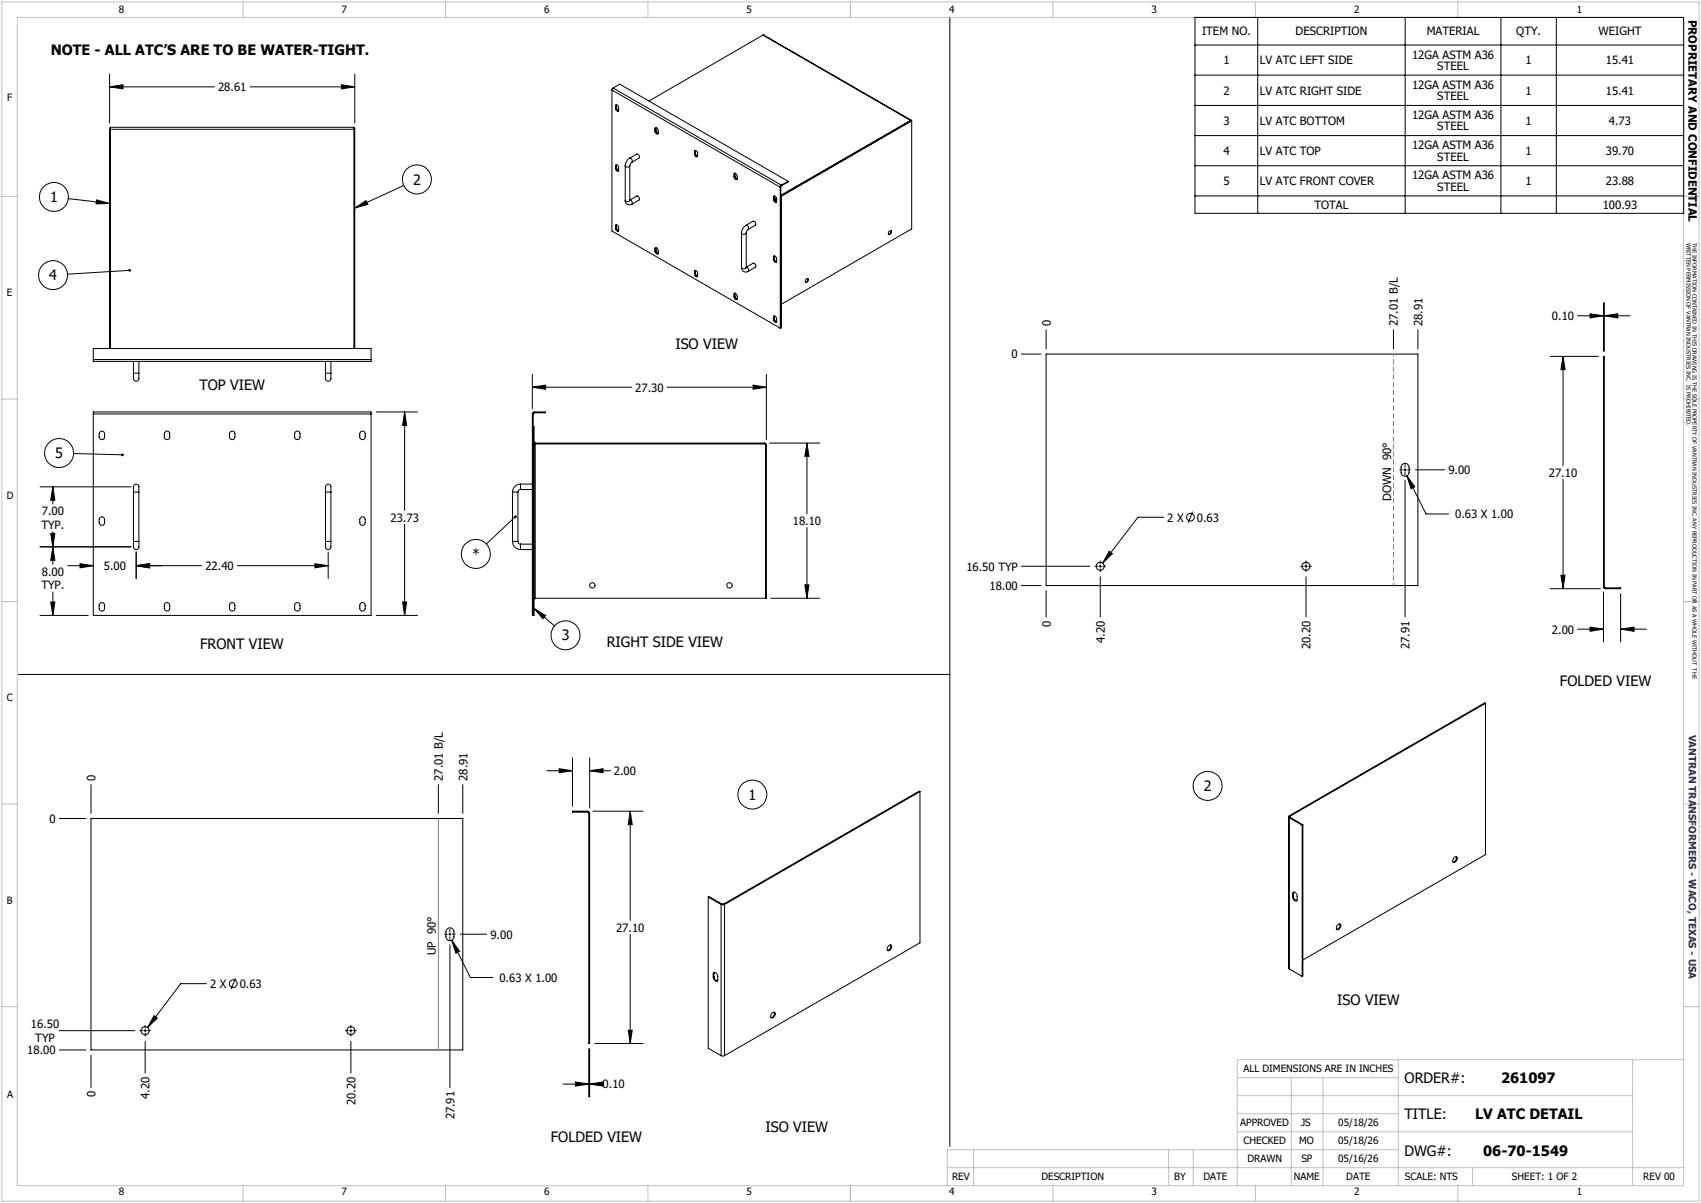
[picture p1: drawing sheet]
<svg xmlns="http://www.w3.org/2000/svg" width="420mm" height="297mm" viewBox="0 0 420 297" stroke-linecap="round" stroke-linejoin="round" font-family="sans-serif">
<g fill="none" stroke="#000" stroke-width=".25">
<path d="M27.1 18.3v12.1M87.6 18.3v12.1M188.4 8.7l36.6 21M188.4 8.7l-28.2 16.2M188.4 8.7l36.4 21M188.4 8.7h.1M234.5 4.2v278.8M295.1 4.3h120.6v48.4h-120.6zM295.1 11.1h120.6M295.1 18.6h120.6M310.6 4.3v48.4M347 4.3v48.4"/>
<path d="M370.6 4.3v48.4M384.3 4.3v48.4M27.1 21.4l3.3-.5v1zM27.1 21.4h25.9M27.3 31.9v-.5h60.1v.5M27.3 31.9h60.1M27.3 31.9v54.1M27.3 31.6h-.2v54.4M61.7 21.4h25.9M84.3 20.9l3.3 .5-3.3 .5zM87.4 31.9v54.1M87.4 31.6h.2v54.4"/>
<path d="M151.1 22.2l41.6 24M151.1 22.2v34.8l41.6 24M151.4 21.7l-.3 .5M151.4 21.7l41.5 24M151.4 21.7l1.6-.9 41.6 24M152 26.2a.39 .39 0 0 1 .5-.3 .39 .39 0 0 1 .2 .5l.1 .8a.39 .39 0 0 1-.5 .2 .39 .39 0 0 1-.3-.5v-.2M152 26.2v.5M152.1 26.6l.2 .6 .4 .2M152.1 26.1l-.1 .1M152.1 26.6l-.1 .1M152.1 26.1v.5M152.2 25.9l-.1 .2"/>
<path d="M152.2 26.6l.3 .5 .3 .2M152.2 26l-.1 .1M152.2 26.6h-.1M152.2 26v.6M152.3 25.9l-.1 .1M155.5 39l-.9 1-.2 .9M155.5 39l1.8-1 .5 .4v.6l-1.8 1M155.5 39l.3 .1 .3 .4-.1 .5M161.7 31.8a.41 .41 0 0 1 .5-.3 .41 .41 0 0 1 .3 .5v.8a.41 .41 0 0 1-.5 .3 .41 .41 0 0 1-.3-.5v-.3M161.7 31.8v.5M161.9 32.3l.1 .4 .5 .3M161.9 32.3h-.2"/>
<path d="M161.9 31.5v.8M162 31.5v.1M162 32.2l.5 .7M162 31.6l-.3 .2M162 32.2l-.1 .1M162 31.6v.6M171.5 37.4a.39 .39 0 0 1 .5-.2 .39 .39 0 0 1 .2 .5l.1 .7a.39 .39 0 0 1-.5 .3 .39 .39 0 0 1-.3-.5v-.2M171.5 37.4v.6M171.6 37.9l.2 .5 .4 .3M171.6 37.4h-.1M171.6 37.9l-.1 .1M171.6 37.4v.5"/>
<path d="M171.7 37.1l-.1 .3M171.7 37.8l.2 .5 .4 .3M171.7 37.2l-.1 .2M171.7 37.8l-.1 .1M171.7 37.2v.6M171.8 37.1l-.1 .1M224.8 29.7l.3 .1M224.8 29.7l-32 18.5 .1 .1M224.8 29.7v.2M225.1 29.8l-32.2 18.5M225.1 29.8l-32.2 18.6M225.1 29.8v26.7l-32.2 18.6"/>
<path d="M295.1 26h120.6M295.1 33.5h120.6M16.9 49l10.2 1.2M23.8 49.4l3.3 .8-3.4 .1zM87.6 51.4l2.8-1.9 .4 .9zM99.7 45.8l-12.1 5.6M152 55.8a.39 .39 0 0 1 .5-.3 .39 .39 0 0 1 .2 .5l.1 .8a.39 .39 0 0 1-.5 .3 .39 .39 0 0 1-.3-.5v-.3M152 41a.39 .39 0 0 1 .5-.3 .39 .39 0 0 1 .2 .5l.1 .8a.39 .39 0 0 1-.5 .2 .39 .39 0 0 1-.3-.4v-.3M152 41v.5M152 55.8v.5M152.1 41.4l.2 .6 .4 .2M152.1 56.3l.2 .5 .4 .2"/>
<path d="M152.1 40.9v.5M152.1 55.7v.6M152.1 40.9l-.1 .1M152.1 41.4l-.1 .1M152.1 55.7l-.1 .1M152.1 56.3h-.1M152.2 40.7l-.1 .2M152.2 55.5l-.1 .2M152.2 56.2l.6 .7M152.2 41.4l.3 .5 .3 .2M152.2 40.8v.6M152.2 55.6v.6"/>
<path d="M152.2 55.6l-.1 .1M152.2 56.2l-.1 .1M152.2 40.8l-.1 .1M152.2 41.4h-.1M152.3 55.5l-.1 .1M152.3 40.7l-.1 .1M154.4 49.5a1.05 1.05 0 0 0 .5 1 1.05 1.05 0 0 0 1.1-.1M154.4 40.9a.63 .63 0 0 0 .5 .4 .63 .63 0 0 0 .6-.4M154.4 49.5l.4 .3 .6-.1 .1-.2M154.4 40.9v8.6M155.5 49.5h.1M155.5 49.4l1.8-1 .6 .6-.1 .4-1.8 1v-.6z"/>
<path d="M155.5 40.9v8.6M156 40l-.4 .4-.1 .5M181.2 43a.39 .39 0 0 1 .5-.2 .39 .39 0 0 1 .3 .5v.8a.41 .41 0 0 1-.5 .2 .41 .41 0 0 1-.2-.5l-.1-.2M181.2 43v.6M181.4 43.5l.1 .5 .5 .3M181.4 43h-.2M181.4 43.5l-.2 .1M181.4 43v.5M181.4 42.8v.2M181.5 43.5l.5 .7M181.5 42.9l-.1 .1M181.5 43.5h-.1"/>
<path d="M181.5 42.9v.6M181.5 42.8v.1M183.1 57.5l.5 .4 .4-.1 .3-.3M183.1 57.5v8.5M184.2 55.6l-.9 .9-.2 1M184.2 55.6l1.7-1 .7 .4-.1 .6-1.8 1M184.2 55.6h.2l.4 .5-.1 .5M184.3 57.5v8.5M184.7 56.6l-.4 .5v.4M191 48.7a.41 .41 0 0 1 .5-.3 .41 .41 0 0 1 .2 .5l.1 .8a.36 .36 0 0 1-.5 .3 .36 .36 0 0 1-.2-.4l-.1-.4M191 48.7v.5M191.1 49.1l.1 .5 .5 .3"/>
<path d="M191.1 48.6l-.1 .1M191.1 49.1l-.1 .1M191.1 48.6v.5M191.2 48.4l-.1 .2M191.2 48.4v.1M191.2 49.1l.3 .5 .3 .2M191.2 48.5l-.1 .1M191.2 49.1h-.1M191.2 48.5v.6M191.7 48.9l-.5 .2M191.7 49l-.4 .2M191.8 49.1l-.5 .3"/>
<path d="M192.7 46.2v34.8M192.8 46.1l-.1 .1M192.8 46.1v34.9M192.9 45.7l-.2 .5M192.9 45.9l-.1 .2M192.9 45.7v.2M192.9 48.3v32.6l-.1 .1M192.9 48.3l-.1 .1M192.9 51.3h-.1M194.6 44.8l-1.7 .9M194.6 44.8v.1l-1.7 1M219.5 57.1l.2-.1a.34 .34 0 0 1 .5 .1 .34 .34 0 0 1-.2 .5l-.1 .2a.35 .35 0 0 1-.6 0 .35 .35 0 0 1 .1-.5z"/>
<path d="M219.9 56.9v.6l-.5 .4M295.1 40.9h120.6M295.1 48.4h120.6M32 66.7l-15.3 1M161.7 61.4a.36 .36 0 0 1 .4-.3 .36 .36 0 0 1 .3 .5l.1 .8a.36 .36 0 0 1-.4 .3 .36 .36 0 0 1-.3-.4l-.1-.3M161.7 61.4v.6M161.9 61.9l.2 .5 .4 .2M161.9 61.9l-.2 .1M161.9 61.1v.8M162 61.1v.2M162 61.8l.1 .4 .4 .4M162 61.3l-.3 .1"/>
<path d="M162 61.3v.5M162 61.8l-.1 .1M171.5 67.1a.39 .39 0 0 1 .5-.3 .39 .39 0 0 1 .2 .5l.1 .8a.39 .39 0 0 1-.5 .2 .39 .39 0 0 1-.3-.5v-.2M171.5 67.1v.5M171.6 67.5l.2 .6 .4 .2M171.6 67v.5M171.6 67l-.1 .1M171.6 67.5l-.1 .1M171.7 66.8l-.1 .2M171.7 67.4l.2 .5 .4 .3M171.7 66.9v.5M171.7 66.9l-.1 .1"/>
<path d="M171.7 67.4l-.1 .1M171.8 66.8l-.1 .1M181.2 72.7a.39 .39 0 0 1 .5-.3 .39 .39 0 0 1 .3 .5v.8a.41 .41 0 0 1-.5 .3 .41 .41 0 0 1-.2-.6l-.1-.2M181.2 72.7v.5M181.4 73.2l.1 .4 .5 .3M181.4 72.6v.6M181.4 72.6l-.2 .1M181.4 73.2h-.2M181.4 72.4v.2M181.5 73.1l.5 .7M181.5 72.5v.6M181.5 72.5l-.1 .1"/>
<path d="M181.5 73.1l-.1 .1M181.5 72.4v.1M183.1 66a1.04 1.04 0 0 0 .5 1.1 1.04 1.04 0 0 0 1.1-.1M183.1 66l.5 .4 .4-.1 .3-.3M184.3 66v.1M184.3 66l1.6-1 .4 .1 .4 .6-.1 .2-1.9 1.1 .2-.3-.1-.3zM191 63.5a.41 .41 0 0 1 .5-.3 .41 .41 0 0 1 .2 .5l.1 .8a.32 .32 0 0 1-.4 .3 .32 .32 0 0 1-.3-.3l-.1-.4M191 78.3a.41 .41 0 0 1 .5-.3 .41 .41 0 0 1 .2 .6l.1 .7a.32 .32 0 0 1-.4 .3 .32 .32 0 0 1-.3-.3l-.1-.4M191 63.5v.6M191 78.3v.6M191.1 64l.1 .4 .5 .3M191.1 78.8l.1 .4 .5 .3"/>
<path d="M191.1 63.4v.6M191.1 78.2v.6M191.1 63.4l-.1 .1M191.1 64l-.1 .1M191.1 78.2l-.1 .1M191.1 78.8l-.1 .1M191.2 63.2l-.1 .2M191.2 78l-.1 .2M191.2 78v.1M191.2 78.7l.3 .6 .3 .1M191.2 63.2v.1M191.2 63.9l.3 .5 .3 .2"/>
<path d="M191.2 63.3v.6M191.2 78.1v.6M191.2 78.1l-.1 .1M191.2 78.7l-.1 .1M191.2 63.3l-.1 .1M191.2 63.9l-.1 .1M192.9 77.9l-.1 .1M199 69l.1-.1a.34 .34 0 0 1 .6 .1 .34 .34 0 0 1-.2 .5l-.2 .1a.35 .35 0 0 1-.5 0 .35 .35 0 0 1 .1-.5zM199.4 68.8v.6l-.5 .3M389.5 78h6.4M392.6 77.5l3.3 .5-3.3 .5zM395.9 74.8v11.9"/>
<path d="M396.1 78l3.4-.5v1zM396.1 74.8v11.9M396.1 78h6.4M23 88.8v.4h68.6v-.4M23 88.8v-2.8h68.6v2.8M23 88.8h68.6M32.9 92.1v.4a1.08 1.08 0 0 0 .9 1.6l.5-.5v-1.5M32.9 92.1h1.4M32.9 89.2v2.9M34.3 89.2v2.9M80.4 92.1v.4a1.08 1.08 0 0 0 .8 1.6l.5-.5v-1.5M80.4 92.1h1.3"/>
<path d="M80.4 89.2v2.9M81.7 89.2v2.9M131.4 95.6l3.3-.5v1zM131.4 92.4v8.5M131.4 95.6h24.6M164.7 95.6h24.5M185.9 95.1l3.3 .5-3.3 .5zM189.2 92.4v16.2M192.8 81h-.1M252.2 87.4h4.8M258.3 87.4h91.8v57.2h-91.8zM258.3 81.4v4.7"/>
<path d="M344.1 81.4v4.7M350.1 81.4v4.7M382.8 88h11.9M385.9 88l.5 3.3h-1zM385.9 88v27M18.2 112l12 .3M23 102.2v-.5h68.6v.5M23 102.2v49.7h68.6v-49.7M23 102.2h68.6M24.7 106.7a.65 .65 0 0 1 .7-.2 .65 .65 0 0 1 .4 .6v.8a.67 .67 0 0 1-.6 .6 .67 .67 0 0 1-.7-.6zM40.7 106.7a.65 .65 0 0 1 .8-.2 .65 .65 0 0 1 .4 .6v.8a.67 .67 0 0 1-.7 .6 .67 .67 0 0 1-.6-.6zM56.8 106.7a.65 .65 0 0 1 .8-.2 .65 .65 0 0 1 .4 .6v.8a.67 .67 0 0 1-.7 .6 .67 .67 0 0 1-.6-.6z"/>
<path d="M72.9 106.7a.65 .65 0 0 1 .8-.2 .65 .65 0 0 1 .4 .6v.8a.67 .67 0 0 1-.7 .6 .67 .67 0 0 1-.7-.6zM89.1 106.6a.66 .66 0 0 1 .7-.1 .66 .66 0 0 1 .4 .6v.8a.67 .67 0 0 1-.7 .6 .67 .67 0 0 1-.7-.6v-.8zM92.9 101.7h10.2M99.9 101.7l.5 3.3h-1zM99.9 101.7v24.3M128.5 119.5a2.05 2.05 0 0 0-2 2M128.5 119.5v1.4M128.5 119.5h2.9M131.4 102.2h.3M131.4 102.2v49.7h.5v-46.5h-.2M131.7 109.6h.5M131.7 102.2v49.7"/>
<path d="M131.9 109.5l.3 .1M131.9 109.1l.3 .3M131.9 101.7l-.2 .1-.3 .4M131.9 101.9l-.2 .3M131.9 101.7h2.7v.2h-2.7M131.9 101.7v.2M132.2 109.6h56.8v38.1M132.2 109.4v38.3M132.2 109.4h56.5M188.7 109.4l.3 .1 .2 .4M188.7 109.4v.2M189 109.9h.2"/>
<path d="M189.2 109.9v37.8h-57M190 109.4h12.4M199.2 109.4l.5 3.3h-1zM199.2 109.4v17.5M345.6 116h.7M346.1 114.8a.98 .98 0 0 1 1.1-.3 .98 .98 0 0 1 .7 .9v1.2a.99 .99 0 0 1-1 1 .99 .99 0 0 1-1-1v-1.2zM346.6 116h.6M346.9 114.7v.7M346.9 115.7v.6M346.9 116.6v.7M346.9 118.6v33.7M347.4 117.5l1.9 2.7-.9 .4z"/>
<path d="M347.4 117.5l4.7 9.4h5.6M347.6 116h.6M349.5 116h7.2M385.9 118.4v26.9M9.9 135h22.4M9.9 120.2h22.4M12.5 131.7h1l-.4 3.3zM13.1 135l.4 3.3h-1zM13.1 120.2l.4 3.3h-1zM13.1 120.2v4.3M13.1 131.3v8M16.7 139.7h6.3"/>
<path d="M19.8 139.2l3.2 .5-3.2 .5zM24.7 127.8a.65 .65 0 0 1 .7-.2 .65 .65 0 0 1 .4 .7v.7a.67 .67 0 0 1-.6 .7 .67 .67 0 0 1-.7-.7zM32.9 121.5a1.64 1.64 0 0 1 .6-2 .98 .98 0 0 1 .8 1.4v.6M32.9 133.7a1.86 1.86 0 0 0 .5 1.9 .95 .95 0 0 0 .9-1.3v-.6M32.9 133.7h1.4M32.9 121.5h1.4M32.9 121.5v12.2M33.6 139.7l3.3-.5v1zM33.6 136.3v6.5M33.6 139.7h16.2M34.3 121.5v12.2M58.6 139.7h22.4"/>
<path d="M77.8 139.2l3.2 .5-3.2 .5zM80.4 121.5a1.64 1.64 0 0 1 .6-2 .98 .98 0 0 1 .7 1.4v.6M80.4 133.7a1.86 1.86 0 0 0 .4 1.9 .95 .95 0 0 0 .9-1.3v-.6M80.4 121.5h1.3M80.4 133.7h1.3M80.4 121.5v12.2M81 136.3v6.5M81.7 121.5v12.2M89 127.8a.65 .65 0 0 1 .7-.2 .65 .65 0 0 1 .5 .7v.7a.67 .67 0 0 1-.7 .7 .67 .67 0 0 1-.7-.7zM99.9 129.4v22.5M126.5 133.7a2.05 2.05 0 0 0 2 2M126.5 121.5h1.4"/>
<path d="M126.5 133.7h1.4M126.5 121.5v12.2M127.2 127.6l-7.1 6.7M127.9 133.7a.61 .61 0 0 0 .6 .6M127.9 121.5v12.2M128.5 120.9a.6 .6 0 0 0-.6 .6M128.5 134.3v1.4M128.5 120.9h2.9M128.5 134.3h2.9M128.5 135.7h2.9M199.2 130.2v17.5M252.2 139.8h16.9"/>
<path d="M270.4 139.8h.6M271.4 139.8h.6M271.7 138.5v.7M271.7 139.5v.6M272.3 139.8h.7M273.9 136.1l.8 .6-2.4 2.3zM287.3 127.7h-6.3l-8.7 11.3M294.5 126.3l-1.1 2.7M321.2 139.8h.6M322.2 139.8h.6M322.5 138.5v.7M322.5 139.5v.6"/>
<path d="M323.1 139.8h.7M9.9 151.9h11.9M12.5 148.6h1l-.4 3.3zM13.1 146.2v5.7M24.7 149a.65 .65 0 0 1 .7-.2 .65 .65 0 0 1 .4 .6v.8a.67 .67 0 0 1-.6 .7 .67 .67 0 0 1-.7-.7zM40.7 149a.65 .65 0 0 1 .8-.2 .65 .65 0 0 1 .4 .6v.8a.67 .67 0 0 1-.7 .7 .67 .67 0 0 1-.6-.7zM56.8 149a.65 .65 0 0 1 .8-.2 .65 .65 0 0 1 .4 .6v.8a.67 .67 0 0 1-.7 .7 .67 .67 0 0 1-.6-.7zM72.9 149a.65 .65 0 0 1 .8-.2 .65 .65 0 0 1 .4 .6v.8a.67 .67 0 0 1-.7 .7 .67 .67 0 0 1-.7-.7zM89 149a.65 .65 0 0 1 .7-.2 .65 .65 0 0 1 .5 .6v.8a.67 .67 0 0 1-.7 .7 .67 .67 0 0 1-.7-.7zM92.9 151.9h10.2M99.4 148.6h1l-.5 3.3zM131.7 147.7h.5"/>
<path d="M131.9 150.2l2.8 1.8-.6 .7zM131.9 150.2l5 4.3M132.2 147.7l-.3 .3M190.3 147.7h12.1M198.7 144.4h1l-.5 3.3zM252.2 144.6h4.8M258.3 145.8v6.5M271.7 140.4v.7M271.7 142.4v9.9M322.5 140.4v.7M322.5 142.4v9.9M382.8 145.3h12.3"/>
<path d="M385.4 142h1l-.5 3.3zM389.5 155.3h6.4M392.6 154.8l3.3 .5-3.3 .6zM395.9 144.8l.2 .4 .3 .1M395.9 144.8v-56.8h.2v56.8M395.9 144.8h.2M395.9 146.1v12.4M396.1 144.8l.3 .3M396.4 145.1h3.8v.2h-3.8M396.4 145.1v.2M400.2 155.3l3.3-.5v1.1zM400.2 146.6v11.9"/>
<path d="M400.2 155.3h6.3M4.6 166.5h229.9M366.8 173.6l-48.3 27.9M366.8 173.6v37.4l-45.1 26M366.8 173.6l-.2-.1-48.3 27.9M22.5 193.7v7.1M108.2 193.7v7.1M114.3 193.7v7.1M135 190.3h6.4M138.1 189.8l3.3 .5-3.3 .5zM141.4 187.1v11.9M145.6 190.3l3.3-.5v1z"/>
<path d="M145.6 187.1v12.4M145.6 190.3h5.1M227.2 195.4l-.3-.1-48.2 27.9M227.2 195.4l-48.3 27.9M227.2 195.4v37.4l-48.3 27.8M14.6 202.1h6.6M22.5 202.1h91.8v57.1h-91.8zM145.1 200.5l.3 .3M145.1 200.3l.4 .1 .1 .4M145.1 200.3h-3.7v.2h3.7M145.1 200.3v.2M145.4 200.8h.2"/>
<path d="M145.4 200.8v56.8h.2v-56.8M146.4 200.3h12.4M155.6 200.3l.5 3.3h-1zM155.6 200.3v27M318.2 201.6v37.4l.1 .2M318.3 201.4l-.1 .2 .1 .3M318.3 201.9l3.2 1.8M318.3 201.9v37.3M318.3 201.4l.2 .1M318.5 201.5v.3M318.5 201.8l3.2 1.8M318.5 201.8l-.2 .1"/>
<path d="M321.5 203.7v37.3M321.7 203.6l-.2 .1M321.7 203.6v37.3l-.2 .1M359 211.7a.47 .47 0 0 1 .7-.1 .47 .47 0 0 1 0 .8 .54 .54 0 0 1-.4 .5 .54 .54 0 0 1-.6-.3zM359.5 211.5l.1 .1a1.15 1.15 0 0 1-.8 1.3M109.8 230.6h.7M110.3 229.4a.98 .98 0 0 1 1.1-.3 .98 .98 0 0 1 .7 1v1.1a.99 .99 0 0 1-1 1 .99 .99 0 0 1-1-1v-1.1zM110.8 230.6h.6M111.1 229.3v.7M111.1 230.3v.7M111.1 231.3v.7M111.1 233.3v35.2"/>
<path d="M111.5 232.2l2 2.7-.9 .4zM111.5 232.2l4.6 9.1h5.6M111.7 230.6h.7M113.7 230.6h6.5M155.6 230.7v26.9M174.9 221.5l.1-.1 3.3 1.8M174.9 221.5l3.1 1.8M174.9 221.5v37.3l3.1 1.8M178 223.3h.9M178 223.3v37.3M178.3 223.2h.4M178.3 223.2l-.3 .1"/>
<path d="M178.7 223.2l.2 .1M178.9 223.3v37.3M219.5 233.4a.44 .44 0 0 1 .7 .1 .44 .44 0 0 1-.2 .6 .52 .52 0 0 1-.4 .6 .52 .52 0 0 1-.6-.3l.1-.4zM219.9 233.3l.1 .2a1.06 1.06 0 0 1-.9 1.1M318.3 239.2l3.2 1.8M319.2 220.6a.46 .46 0 0 1 .4-.4 .46 .46 0 0 1 .5 .5l.2 .4v1a.46 .46 0 0 1-.5 .4 .46 .46 0 0 1-.4-.5l-.2-.6M319.2 220.6v.8M319.4 221.3l.3 .8 .5 .3M319.4 220.5l-.2 .1M319.4 221.3l-.2 .1M319.4 220.5v.8M319.4 220.2v.3"/>
<path d="M330.3 228.3a.45 .45 0 0 1 .7-.1 .45 .45 0 0 1-.1 .7 .51 .51 0 0 1-.3 .6 .51 .51 0 0 1-.6-.3zM330.8 228.1l-.1 .8-.7 .5M14.6 259.2h6.6M14.6 254.5h18.6M34.5 254.5h.7M35.5 254.5h.7M35.8 253.1v.7M35.8 254.1v.7M35.8 255.1v.7M35.8 257.1v7.8M36.5 254.5h.6M38 250.8l.8 .6-2.4 2.3z"/>
<path d="M51 242.8h-6.4l-8.2 10.9M58.1 241.5l-1.1 2.7M85.3 254.5h.7M86.3 254.5h.7M86.6 253.1v.7M86.6 254.1v.7M86.6 255.1v.7M86.6 257.1v7.8M87.3 254.5h.6M145.4 258.9v11.9M145.6 258.9v11.9M146.9 257.6h11.9"/>
<path d="M155.1 254.3h1l-.5 3.3zM176.1 240.4a.46 .46 0 0 1 .5-.4 .46 .46 0 0 1 .4 .5l.2 .4v1a.46 .46 0 0 1-.4 .4 .46 .46 0 0 1-.5-.4l-.2-.7M176.1 240.4v.8M176.3 241.1a1.05 1.05 0 0 0 .9 1.1M176.3 240.3l-.2 .1M176.3 241.1l-.2 .1M176.3 240.3v.8M176.4 240.1l-.1 .2M190.7 250a.41 .41 0 0 1 .6 0 .41 .41 0 0 1 0 .6v.2a.55 .55 0 0 1-.4 .5 .55 .55 0 0 1-.6-.2l.1-.6zM191.1 249.9l.1 .5a.91 .91 0 0 1-.8 .8M22.5 260.5v8M139 267.6h6.4"/>
<path d="M142.1 267.1l3.3 .5-3.3 .5zM145.6 267.6l3.3-.5v1zM145.6 267.6h2.3M178 260.6h.9"/>
<circle cx="13.3" cy="48.6" r="3.6"/>
<circle cx="102.9" cy="44.3" r="3.6"/>
<circle cx="13.1" cy="67.9" r="3.6"/>
<circle cx="14.6" cy="111.8" r="3.6"/>
<circle cx="117.5" cy="136.8" r="3.6"/>
<circle cx="271.7" cy="139.8" r=".99"/>
<circle cx="293.9" cy="127.7" r=".95"/>
<circle cx="322.5" cy="139.8" r=".99"/>
<circle cx="139.6" cy="156.8" r="3.6"/>
<circle cx="146.3" cy="144.5" r=".66"/>
<circle cx="180.1" cy="144.5" r=".66"/>
<circle cx="185.8" cy="196.2" r="3.6"/>
<circle cx="298.2" cy="194" r="3.6"/>
<circle cx="35.8" cy="254.5" r="1"/>
<circle cx="57.6" cy="242.8" r=".96"/>
<circle cx="86.6" cy="254.5" r="1"/>
</g>
<g fill="none" stroke="#c0c0c0" stroke-width=".25">
<path d="M.5 .5h419v296h-419zM4.3 4.3h411.4v288.4h-411.4zM60 .5v3.8M110 .5v3.8M160 .5v3.8M210 .5v3.8M260 .5v3.8M310 .5v3.8M360 .5v3.8M.5 48.5h3.8M415.7 48.5h3.8M.5 98.5h3.8"/>
<path d="M415.7 98.5h3.8M.5 148.5h3.8M415.7 148.5h3.8M.5 198.5h3.8M415.7 198.5h3.8M.5 248.5h3.8M415.7 248.5h3.8M305.5 270.5h97.6M305.5 279.4h97.6M305.5 275h39.8M305.5 266.1h39.8M318.8 266.1v26.6"/>
<path d="M326.6 266.1v26.6M345.3 261.6v31.1M403.1 261.6v31.1M415.7 261.6h-110.2v31.1M60 292.7v3.8M110 292.7v3.8M160 292.7v3.8M210 292.7v3.8M233.9 288.3h181.8M240.4 283.8v8.9M260 292.7v3.8M288.5 283.8v8.9"/>
<path d="M294.6 283.8v8.9M310 292.7v3.8M345.3 283.8h-111.4v8.9M360 292.7v3.8M363.6 288.3v4.4"/>
</g>
<g fill="#000">
<path d="M27.1 21.4l3.3-.5v1zM84.3 20.9l3.3 .5-3.3 .5zM23.8 49.4l3.3 .8-3.4 .1zM87.6 51.4l2.8-1.9 .4 .9zM31.8 66.5l.2-.1 .3 .2-.3 .1h.3a.34 .34 0 0 1-.4 .4 .34 .34 0 0 1-.1-.6zM392.6 77.5l3.3 .5-3.3 .5zM396.1 78l3.4-.5v1zM131.4 95.6l3.3-.5v1zM185.9 95.1l3.3 .5-3.3 .5zM385.9 88l.5 3.3h-1zM30 112.1l.1-.1a.32 .32 0 0 1 .3 0 .32 .32 0 0 1 .2 .3h-.4l.4 .1-.4 .2-.3-.2zM99.9 101.7l.5 3.3h-1z"/>
<path d="M199.2 109.4l.5 3.3h-1zM347.4 117.5l1.9 2.7-.9 .4zM13.1 135l.4 3.3h-1zM12.5 131.7h1l-.4 3.3zM13.1 120.2l.4 3.3h-1zM19.8 139.2l3.2 .5-3.2 .5zM33.6 139.7l3.3-.5v1zM77.8 139.2l3.2 .5-3.2 .5zM127 127.4l.4-.1-.2 .3 .3-.3a.34 .34 0 0 1 0 .5 .34 .34 0 0 1-.5 0 .34 .34 0 0 1 0-.4zM273.9 136.1l.8 .6-2.4 2.3zM12.5 148.6h1l-.4 3.3zM99.4 148.6h1l-.5 3.3z"/>
<path d="M131.9 150.2l2.8 1.8-.6 .7zM198.7 144.4h1l-.5 3.3zM385.4 142h1l-.5 3.3zM392.6 154.8l3.3 .5-3.3 .6zM400.2 155.3l3.3-.5v1.1zM138.1 189.8l3.3 .5-3.3 .5zM145.6 190.3l3.3-.5v1zM155.6 200.3l.5 3.3h-1zM111.5 232.2l2 2.7-.9 .4zM38 250.8l.8 .6-2.4 2.3zM155.1 254.3h1l-.5 3.3zM142.1 267.1l3.3 .5-3.3 .5z"/>
<path d="M145.6 267.6l3.3-.5v1z"/>
</g>
<path d="M108.2 202.1v57.1" fill="none" stroke="#808080" stroke-width=".25"/>
<path d="M344.1 87.4v57.1" fill="none" stroke="#808080" stroke-width=".25" stroke-dasharray="1.3 .6" stroke-dashoffset=".6" stroke-linecap="butt"/>
<g font-size="3.5">
<text x="12.6" y="13.7">NOTE - ALL ATC’S ARE TO BE WATER-TIGHT.</text>
<text x="102" y="45.6">2</text>
<text x="12.4" y="49.9">1</text>
<text x="12.2" y="69.2">4</text>
<text x="166.8" y="86.2">ISO VIEW</text>
<text x="49.3" y="96.2">TOP VIEW</text>
<text x="13.6" y="113.1">5</text>
<text x="116.5" y="138">*</text>
<text x="49.4" y="160.3">FRONT VIEW</text>
<text x="138.7" y="158.1">3</text>
<text x="149.8" y="159.6">RIGHT SIDE VIEW</text>
<text x="385.2" y="169.4">FOLDED VIEW</text>
<text x="184.8" y="197.4">1</text>
<text x="297.2" y="195.3">2</text>
<text x="330.2" y="248.2">ISO VIEW</text>
<text x="346.8" y="267.4">ORDER#:</text>
<text x="370.7" y="267.4">261097</text>
<text x="136" y="281.9">FOLDED VIEW</text>
<text x="189" y="279.4">ISO VIEW</text>
<text x="346.8" y="276.2">TITLE:</text>
<text x="364.2" y="276.2">LV ATC DETAIL</text>
<text x="346.8" y="285.4">DWG#:</text>
<text x="366.2" y="285.4">06-70-1549</text>
</g>
<g font-size="2.8">
<text x="416.9" y="4.9" transform="rotate(90 416.9 4.9)">PROPRIETARY AND CONFIDENTIAL</text>
<text x="296.8" y="8.8">ITEM NO.</text>
<text x="319.9" y="8.8">DESCRIPTION</text>
<text x="352.3" y="8.8">MATERIAL</text>
<text x="374.4" y="8.8">QTY.</text>
<text x="394.7" y="8.8">WEIGHT</text>
<text x="302.1" y="15.9">1</text>
<text x="311.1" y="15.9">LV ATC LEFT SIDE</text>
<text x="348.6" y="14.5">12GA ASTM A36</text>
<text x="354.9" y="17.3">STEEL</text>
<text x="376.7" y="15.9">1</text>
<text x="396.5" y="15.9">15.41</text>
<text x="53.8" y="22.5">28.61</text>
<text x="302.1" y="23.3">2</text>
<text x="311.1" y="23.3">LV ATC RIGHT SIDE</text>
<text x="348.6" y="21.9">12GA ASTM A36</text>
<text x="376.7" y="23.3">1</text>
<text x="396.5" y="23.3">15.41</text>
<text x="348.6" y="29.4">12GA ASTM A36</text>
<text x="354.9" y="24.8">STEEL</text>
<text x="302.1" y="30.8">3</text>
<text x="311.1" y="30.8">LV ATC BOTTOM</text>
<text x="354.9" y="32.2">STEEL</text>
<text x="376.7" y="30.8">1</text>
<text x="397.3" y="30.8">4.73</text>
<text x="302.1" y="38.2">4</text>
<text x="311.1" y="38.2">LV ATC TOP</text>
<text x="348.6" y="36.8">12GA ASTM A36</text>
<text x="354.9" y="39.6">STEEL</text>
<text x="376.7" y="38.2">1</text>
<text x="396.5" y="38.2">39.70</text>
<text x="302.1" y="45.7">5</text>
<text x="311.1" y="45.7">LV ATC FRONT COVER</text>
<text x="348.6" y="44.3">12GA ASTM A36</text>
<text x="354.9" y="47.1">STEEL</text>
<text x="376.7" y="45.7">1</text>
<text x="396.5" y="45.7">23.88</text>
<text x="324.6" y="51.6">TOTAL</text>
<text x="395.7" y="51.6">100.93</text>
<text x="259.4" y="80.5" transform="rotate(-90 259.4 80.5)">0</text>
<text x="345.2" y="80.5" transform="rotate(-90 345.2 80.5)">27.01 B/L</text>
<text x="351.2" y="80.5" transform="rotate(-90 351.2 80.5)">28.91</text>
<text x="383.2" y="79.1">0.10</text>
<text x="249.8" y="88.5">0</text>
<text x="156.8" y="96.7">27.30</text>
<text x="357.6" y="117.1">9.00</text>
<text x="382.4" y="117.7">27.10</text>
<text x="343.5" y="123.7" transform="rotate(-90 343.5 123.7)">DOWN 90°</text>
<text x="10.2" y="130.6">TYP.</text>
<text x="10.3" y="127.2">7.00</text>
<text x="96.4" y="128.8">23.73</text>
<text x="195.7" y="129.6">18.10</text>
<text x="288.2" y="128.8">2 X</text>
<text x="295.5" y="128.8">0.63</text>
<text x="359.3" y="128">0.63 X 1.00</text>
<text x="10.3" y="142.1">8.00</text>
<text x="25.7" y="140.8">5.00</text>
<text x="50.7" y="140.8">22.40</text>
<text x="238.6" y="140.9">16.50 TYP</text>
<text x="10.2" y="145.5">TYP.</text>
<text x="244.3" y="145.6">18.00</text>
<text x="259.4" y="154.7" transform="rotate(-90 259.4 154.7)">0</text>
<text x="272.8" y="158.7" transform="rotate(-90 272.8 158.7)">4.20</text>
<text x="323.6" y="160.2" transform="rotate(-90 323.6 160.2)">20.20</text>
<text x="348.1" y="160.2" transform="rotate(-90 348.1 160.2)">27.91</text>
<text x="383.2" y="156.4">2.00</text>
<text x="151.6" y="191.4">2.00</text>
<text x="23.6" y="192.8" transform="rotate(-90 23.6 192.8)">0</text>
<text x="109.3" y="192.8" transform="rotate(-90 109.3 192.8)">27.01 B/L</text>
<text x="115.4" y="192.8" transform="rotate(-90 115.4 192.8)">28.91</text>
<text x="12.2" y="203.2">0</text>
<text x="121.1" y="231.7">9.00</text>
<text x="152.1" y="230">27.10</text>
<text x="107.6" y="235.9" transform="rotate(-90 107.6 235.9)">UP 90°</text>
<text x="51.9" y="243.9">2 X</text>
<text x="59.2" y="243.9">0.63</text>
<text x="123.3" y="242.4">0.63 X 1.00</text>
<text x="7.6" y="253.9">16.50</text>
<text x="8.7" y="257.3">TYP</text>
<text x="6.7" y="260.3">18.00</text>
<text x="148.8" y="268.7">0.10</text>
<text x="23.6" y="270.9" transform="rotate(-90 23.6 270.9)">0</text>
<text x="36.9" y="271.3" transform="rotate(-90 36.9 271.3)">4.20</text>
<text x="87.7" y="272.8" transform="rotate(-90 87.7 272.8)">20.20</text>
<text x="112.2" y="276.4" transform="rotate(-90 112.2 276.4)">27.91</text>
</g>
<g font-size="2.5">
<text x="29.3" y="3.1">8</text>
<text x="84.3" y="3.1">7</text>
<text x="134.3" y="3.1">6</text>
<text x="184.3" y="3.1">5</text>
<text x="234.3" y="3.1">4</text>
<text x="284.3" y="3.1">3</text>
<text x="334.3" y="3.1">2</text>
<text x="389.3" y="3.1">1</text>
<text x="1.8" y="25">F</text>
<text x="1.7" y="73.1">E</text>
<text x="1.7" y="123.1">D</text>
<text x="1.7" y="173.1">C</text>
<text x="1.7" y="223.1">B</text>
<text x="307" y="264.7">ALL DIMENSIONS ARE IN INCHES</text>
<text x="1.8" y="271.1">A</text>
<text x="306.2" y="278.1">APPROVED</text>
<text x="321.2" y="278">JS</text>
<text x="330.4" y="278">05/18/26</text>
<text x="307" y="282.5">CHECKED</text>
<text x="308" y="287">DRAWN</text>
<text x="320.8" y="282.5">MO</text>
<text x="321.3" y="287">SP</text>
<text x="330.4" y="282.4">05/18/26</text>
<text x="330.4" y="286.9">05/16/26</text>
<text x="235.1" y="291.3">REV</text>
<text x="257.1" y="291.3">DESCRIPTION</text>
<text x="289.9" y="291.3">BY</text>
<text x="297.1" y="291.3">DATE</text>
<text x="319.5" y="291.3">NAME</text>
<text x="332.4" y="291.2">DATE</text>
<text x="346.9" y="291.3">SCALE: NTS</text>
<text x="373.3" y="291.3">SHEET: 1 OF 2</text>
<text x="405.7" y="291.3">REV 00</text>
<text x="29.3" y="295.1">8</text>
<text x="84.3" y="295.1">7</text>
<text x="134.3" y="295.1">6</text>
<text x="184.3" y="295.1">5</text>
<text x="234.3" y="295.1">4</text>
<text x="284.3" y="295.1">3</text>
<text x="334.3" y="295.1">2</text>
<text x="389.3" y="295.1">1</text>
</g>
<text font-size="2.5" fill="#003082" x="417" y="181.4" transform="rotate(90 417 181.4)">VANTRAN TRANSFORMERS - WACO, TEXAS - USA</text>
<g font-size="1.4">
<text x="416.5" y="59.9" transform="rotate(90 416.5 59.9)">WRITTEN PERMISSION OF VANTRAN INDUSTRIES INC. IS PROHIBITED.</text>
<text x="417.9" y="59.9" transform="rotate(90 417.9 59.9)">THE INFORMATION CONTAINED IN THIS DRAWING IS THE SOLE PROPERTY OF VANTRAN INDUSTRIES INC. ANY REPRODUCTION IN PART OR AS A WHOLE WITHOUT THE</text>
</g>
</svg>
